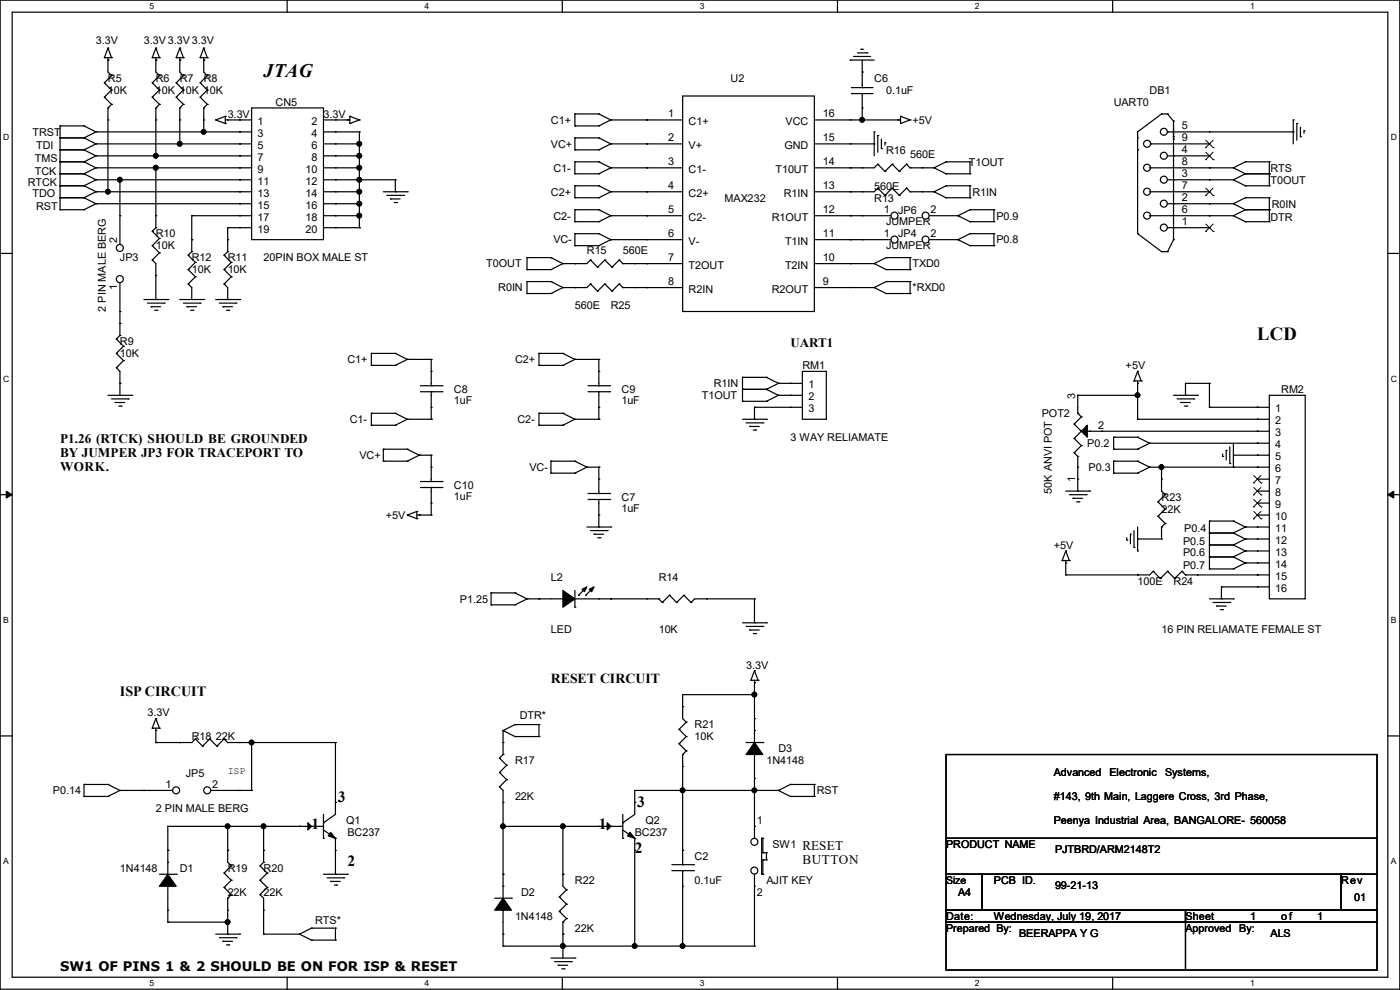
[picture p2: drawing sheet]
<svg xmlns="http://www.w3.org/2000/svg" width="297mm" height="210mm" viewBox="0 0 297 210" stroke-linecap="round" stroke-linejoin="round" font-family="sans-serif">
<path d="M0 0h297v209.8h-297zM2.6 2.6h291.8v204.7h-291.8z" fill="none" stroke="#000" stroke-width=".25"/>
<g fill="#fff">
<path d="M31.7 .3h1v2h-1z"/>
<path d="M31.7 207.6h1v1.9h-1z"/>
</g>
<path d="M60.9 0v2.6M60.9 207.3v2.5" fill="none" stroke="#000" stroke-width=".25"/>
<g fill="#fff">
<path d="M90.1 .3h1v2h-1z"/>
<path d="M90.1 207.6h1v1.9h-1z"/>
</g>
<path d="M119.3 0v2.6M119.3 207.3v2.5" fill="none" stroke="#000" stroke-width=".25"/>
<g fill="#fff">
<path d="M148.5 .3h.9v2h-.9z"/>
<path d="M148.5 207.6h.9v1.9h-.9z"/>
</g>
<path d="M177.7 0v2.6M177.7 207.3v2.5" fill="none" stroke="#000" stroke-width=".25"/>
<g fill="#fff">
<path d="M206.8 .3h1v2h-1z"/>
<path d="M206.8 207.6h1v1.9h-1z"/>
</g>
<path d="M236.1 0v2.6M236.1 207.3v2.5" fill="none" stroke="#000" stroke-width=".25"/>
<g fill="#fff">
<path d="M265.2 .3h1v2h-1z"/>
<path d="M265.2 207.6h1v1.9h-1z"/>
<path d="M.7 28.2h1.2v1.9h-1.2z"/>
<path d="M295.1 28.2h1.2v1.9h-1.2z"/>
<path d="M.7 79.3h1.2v2h-1.2z"/>
<path d="M295.1 79.3h1.2v2h-1.2z"/>
</g>
<path d="M0 53.8h2.6M294.4 53.8h2.6" fill="none" stroke="#000" stroke-width=".25"/>
<g fill="#fff">
<path d="M.7 130.5h1.2v2h-1.2z"/>
<path d="M295.1 130.5h1.1v2h-1.1z"/>
</g>
<path d="M0 104.9h2.6M294.4 104.9h2.6" fill="none" stroke="#000" stroke-width=".25"/>
<path d="M1.3 104.2l1.3 .7-1.3 .8zM294.4 104.9l1.3-.7v1.5z" fill="#000" stroke="#000" stroke-width=".21"/>
<g fill="#fff">
<path d="M.7 181.7h1.2v2h-1.2z"/>
<path d="M295.1 181.7h1.1v2h-1.1z"/>
</g>
<g fill="none" stroke="#000" stroke-width=".25">
<path d="M22.1 12.2h.1M22.1 12.2h1.6M22.9 12.7h.1M22.9 10.2h.1M22.9 12.2v.5M22.9 10.2l-.8 2M22.9 10.2l.8 2M23.7 12.2h.1M32.3 12.2h.1M32.3 12.2h1.5M33.1 12.7h.1M33.1 10.2h.1"/>
<path d="M33.1 12.2v.5M33.1 10.2l-.8 2M33.1 10.2l.7 2M33.8 12.2h.1M37.4 12.2h.1M37.4 12.2h1.5M38.1 12.7h.1M38.1 10.2h.1M38.1 12.2v.5M38.1 10.2l-.7 2M38.1 10.2l.8 2M38.9 12.2h.1"/>
<path d="M42.5 12.2h.1M42.5 12.2h1.5M43.2 12.7h.1M43.2 10.2h.1M43.2 12.2v.5M43.2 10.2l-.7 2M43.2 10.2l.8 2M44 12.2h.1M180.4 12.7h.1M180.4 12.7h5.1M180.6 18.6h.1M180.6 19.9h.1"/>
<path d="M180.6 18.6h4.6M180.6 19.9h4.6M181.1 12h.1M181.1 12h3.6M181.9 11.2h2M182.7 10.5h.1M182.7 10.5h.5M182.9 15.3h.1M182.9 19.9h.1M182.9 18.6h.1M182.9 12.7v5.9M182.9 19.9v5.5"/>
<path d="M183.9 11.2h.1M12.7 31.8h.1M12.7 29.3h.1M12.7 34.3h.1M12.7 36.9h.1M12.7 39.4h.1M12.7 26.7h.1M12.7 26.7v17.8M12.7 31.8h5.1M12.7 29.3h5.1M12.7 34.3h5.1M12.7 36.9h5.1"/>
<path d="M12.7 39.4h5.1M12.7 26.7h5.1M17.8 31.8h.1M17.8 29.3h.1M17.8 34.3h.1M17.8 36.9h.1M17.8 39.4h.1M17.8 26.7h.1M17.8 29.3l2.6 1.2M17.8 31.8l2.6 1.3M17.8 34.3l2.6 1.3M17.8 36.9l2.6 1.2"/>
<path d="M17.8 39.4l2.6 1.3M17.8 26.7l2.6 1.3M20.4 30.5h.1M20.4 33.1h.1M20.4 35.6h.1M20.4 38.1h.1M20.4 28h.1M20.4 28h30.4M20.4 30.5h30.4M20.4 33.1h30.4M20.4 35.6h30.4M20.4 38.1h30.4"/>
<path d="M20.4 30.5l-2.6 1.3M20.4 33.1l-2.6 1.2M20.4 35.6l-2.6 1.3M20.4 38.1l-2.6 1.3M20.4 28l-2.6 1.3M22.9 25.4v15.3M25.4 38.1h.1M25.4 38.1v7.7M33.1 33.1h.1M33.1 35.6h.1M33.1 25.4v7.7M33.1 35.6v10.2"/>
<path d="M38.1 30.5h.1M38.1 25.4v5.1M43.2 28h.1M43.2 25.4v2.6M45.8 25.4h.1M45.8 25.4l2 .8M47.8 26.2h.1M47.8 24.7h.1M47.8 25.4h3M47.8 24.7v1.5M47.8 24.7l-2 .7M48.3 25.4h.1"/>
<path d="M50.8 25.4h.1M50.8 28h.1M50.8 38.1h.1M50.8 35.6h.1M50.8 33.1h.1M50.8 30.5h.1M71.2 25.4h3M71.2 28h5M71.2 30.5h5M71.2 33.1h5M71.2 35.6h5M71.2 38.1h12.7"/>
<path d="M73.7 25.4h.1M74.2 24.7h.1M74.2 26.2h.1M74.2 24.7v1.5M74.2 24.7l2 .7M76.2 33.1h.1M76.2 38.1h.1M76.2 35.6h.1M76.2 30.5h.1M76.2 28h.1M76.2 25.4h.1M76.2 28v20.3"/>
<path d="M76.2 25.4l-2 .8M83.9 38.1h.1M83.9 38.1v2.6M122 31.8h.1M122 29.3h.1M122 26.7h.1M122 24.2h.1M122 36.9h.1M122 34.3h.1M122 39.4h.1M122 31.8h5M122 29.3h5"/>
<path d="M122 34.3h5M122 36.9h5M122 39.4h5M122 26.7h5M122 24.2v2.5M122 29.3v2.5M122 34.3v2.6M122 39.4v2.6M122 24.2h5M127 31.8h.1M127 29.3h.1M127 26.7h.1"/>
<path d="M127 24.2h.1M127 36.9h.1M127 34.3h.1M127 39.4h.1M127 29.3l2.6 1.2M127 24.2l2.6 1.2M127 34.3l2.6 1.3M127 39.4l2.6 1.3M129.6 30.5h.1M129.6 25.4h.1M129.6 35.6h.1M129.6 25.4h7.6"/>
<path d="M129.6 30.5h7.6M129.6 35.6h7.6M129.6 30.5l-2.6 1.3M129.6 25.4l-2.6 1.3M129.6 35.6l-2.6 1.3M137.2 25.4h.1M137.2 35.6h.1M137.2 30.5h.1M180.4 35.6h.1M180.4 25.4h10.7M180.4 30.5h5.1M180.4 35.6h2.5"/>
<path d="M182.9 25.4h.1M182.9 22.9h.1M185.5 30.5h.1M185.5 28h.1M185.5 28v5.1M186.2 28.7h.1M186.2 28.7v3.6M187 31.5h.1M187 29.5v2M187.7 30.3h.1M187.7 30.3v.5M190.5 25.4h.1"/>
<path d="M191.1 24.7h.1M191.1 26.2h.1M191.1 24.7v1.5M191.1 24.7l2 .7M193.1 25.4h.1M193.1 25.4l-2 .8M195.6 35.6h2.6M198.2 35.6h.1M198.2 35.6l2.5 1.3M200.7 39.4h.1M200.7 34.3h.1M200.7 36.9h.1"/>
<path d="M200.7 34.3h5.1M200.7 36.9h5.1M200.7 39.4h5.1M200.7 39.4l-2.5 1.3M200.7 34.3l-2.5 1.3M205.8 39.4h.1M205.8 34.3h.1M205.8 36.9h.1M205.8 34.3v2.6M205.8 39.4v2.6M256.6 35.6h.1M256.6 38.1h.1"/>
<path d="M256.6 28h17.8M256.6 35.6h5.1M256.6 38.1h5.1M261.7 35.6h.1M261.7 38.1h.1M261.7 35.6l2.5 1.3M261.7 38.1l2.5 1.3M264.2 34.3h.1M264.2 36.9h.1M264.2 39.4h.1M264.2 34.3h5.1M264.2 36.9h5.1"/>
<path d="M264.2 39.4h5.1M264.2 34.3l-2.5 1.3M264.2 36.9l-2.5 1.2M269.3 34.3h.1M269.3 36.9h.1M269.3 39.4h.1M269.3 34.3v5.1M274.4 28h.1M274.4 25.4h.1M274.4 25.4v5.1M275.1 26.2h.1M275.1 26.2v3.6"/>
<path d="M275.9 29h.1M275.9 27v2M276.6 27.7h.1M276.6 27.7v.5M12.7 44.5h.1M12.7 42h.1M12.7 44.5h5.1M12.7 42h5.1M17.8 44.5h.1M17.8 42h.1M17.8 42l2.6 1.2M20.4 43.2h.1"/>
<path d="M20.4 40.7h.1M20.4 43.2h30.4M20.4 40.7h30.4M20.4 43.2l-2.6 1.3M20.4 40.7l-2.6 1.3M22.9 40.7h.1M33.1 58.5v5M40.7 50.8h.1M40.7 45.8h.1M40.7 45.8v5M40.7 45.8h10.1M48.3 48.3h.1"/>
<path d="M48.3 50.8h.1M48.3 48.3h2.5M48.3 48.3v2.5M50.8 43.2h.1M50.8 40.7h.1M71.2 43.2h.1M71.2 43.2h5M71.2 48.3h5M71.2 45.8h5M71.2 40.7h5M76.2 48.3h.1M76.2 43.2h.1"/>
<path d="M76.2 40.7h.1M76.2 45.8h.1M81.3 40.7h5.1M82.1 41.4h3.5M82.8 42.2h.1M82.8 42.2h2.1M83.6 43h.5M83.9 40.7h.1M84.1 43h.1M85.6 41.4h.1M86.4 40.7h.1M111.8 59.7h.1"/>
<path d="M111.8 57.2h.1M111.8 54.7h.1M111.8 59.7h5.1M111.8 54.7v2.5M111.8 59.7v2.6M111.8 57.2h5.1M111.8 54.7h5.1M116.9 59.7h.1M116.9 57.2h.1M116.9 54.7h.1M116.9 59.7l2.5 1.3M116.9 54.7l2.5 1.2"/>
<path d="M119.4 55.9h.1M119.4 55.9h2.6M119.4 55.9l-2.5 1.3M122 55.9h.1M122 52.1h.1M122 49.6h.1M122 42h.1M122 47h.1M122 44.5h.1M122 44.5h5M122 42h5M122 49.6h5"/>
<path d="M122 52.1h5M122 47h5M122 44.5v2.5M122 49.6v2.5M127 52.1h.1M127 49.6h.1M127 42h.1M127 47h.1M127 44.5h.1M127 49.6l2.6 1.2M127 44.5l2.6 1.3M129.6 50.8h.1"/>
<path d="M129.6 40.7h.1M129.6 45.8h.1M129.6 45.8h7.6M129.6 40.7h7.6M129.6 50.8h7.6M129.6 50.8l-2.6 1.3M129.6 40.7l-2.6 1.3M129.6 45.8l-2.6 1.2M134.7 55.9h2.5M137.2 40.7h.1M137.2 45.8h.1M137.2 55.9h.1"/>
<path d="M180.4 55.9h.1M180.4 40.7h.1M180.4 50.8h.1M180.4 45.8h.1M180.4 45.8h2.5M180.4 40.7h2.5M180.4 50.8h2.5M180.4 55.9h5.1M185.5 55.9h.1M185.5 55.9l2.5 1.3M188 59.7h.1M188 54.7h.1"/>
<path d="M188 57.2h.1M188 59.7l-2.5 1.3M188 59.7h5.1M188 57.2h5.1M188 54.7h5.1M188 54.7l-2.5 1.2M193.1 59.7h.1M193.1 54.7h.1M193.1 57.2h.1M193.1 54.7v2.5M193.1 59.7v2.6M195.6 40.7h2.6"/>
<path d="M198.2 40.7h.1M198.2 40.7l2.5 1.3M200.7 42h.1M200.7 42h5.1M203.2 50.8h.1M203.2 45.8h.1M203.2 50.8l2.6 1.3M203.2 45.8l2.6 1.2M205.8 49.6h.1M205.8 52.1h.1M205.8 44.5h.1M205.8 47h.1"/>
<path d="M205.8 42h.1M205.8 44.5h5.1M205.8 49.6l-2.6 1.2M205.8 49.6h5.1M205.8 52.1h5.1M205.8 44.5l-2.6 1.3M205.8 47h5.1M210.9 49.6h.1M210.9 52.1h.1M210.9 44.5h.1M210.9 47h.1M210.9 44.5v2.5"/>
<path d="M210.9 49.6v2.5M256.6 43.2h.1M256.6 45.8h.1M256.6 43.2h5.1M256.6 45.8h5.1M261.7 43.2h.1M261.7 45.8h.1M261.7 43.2l2.5 1.3M261.7 45.8l2.5 1.2M264.2 42h.1M264.2 44.5h.1M264.2 47h.1"/>
<path d="M264.2 44.5h5.1M264.2 42h5.1M264.2 47h5.1M264.2 42l-2.5 1.2M264.2 44.5l-2.5 1.3M269.3 42h.1M269.3 44.5h.1M269.3 47h.1M269.3 42v5M25.4 68.6h.1M25.4 66.1v2.5M30.5 63.5h5.1"/>
<path d="M31.3 64.3h3.5M32 65.1h.1M32 65.1h2.1M32.8 65.8h.5M33.1 63.5h.1M33.3 65.8h.1M34.8 64.3h.1M35.6 63.5h.1M38.1 63.5h5.1M38.9 64.3h3.6M39.7 65.1h.1M39.7 65.1h2"/>
<path d="M40.4 65.8h.5M40.9 65.8h.1M42.5 64.3h.1M43.2 63.5h.1M45.8 63.5h5M46.5 64.3h3.6M47.3 65.1h.1M47.3 65.1h2M48 65.8h.6M48.6 65.8h.1M50.1 64.3h.1M50.8 63.5h.1"/>
<path d="M78.8 77.5h.1M78.8 75h.1M78.8 75v2.5M78.8 77.5h5.1M78.8 75h5.1M83.9 77.5h.1M83.9 75h.1M83.9 75l2.5 1.2M86.4 76.2h.1M86.4 76.2h5.1M86.4 76.2l-2.5 1.3M91.5 76.2h.1"/>
<path d="M91.5 76.2v2.6M111.8 62.3h.1M111.8 62.3h5.1M114.3 77.5h.1M114.3 75h.1M114.3 75v2.5M114.3 77.5h5.1M114.3 75h5.1M116.9 62.3h.1M119.4 61h.1M119.4 77.5h.1M119.4 75h.1"/>
<path d="M119.4 61h2.6M119.4 61l-2.5 1.3M119.4 75l2.6 1.2M122 61h.1M122 76.2h.1M122 76.2h5M122 76.2l-2.6 1.3M127 76.2h.1M127 76.2v2.6M134.7 61h2.5M137.2 61h.1M180.4 61h5.1"/>
<path d="M185.5 61h.1M185.5 61l2.5 1.3M188 62.3h.1M188 62.3h5.1M193.1 62.3h.1M241.3 78.8h.1M241.3 78.8l-.7 2M241.3 78.8l.8 2M22.9 83.9h5.1M23.7 84.6h3.5M24.4 85.4h.1M24.4 85.4h2.1"/>
<path d="M25.2 86.1h.5M25.4 81.3h.1M25.4 81.3v2.6M25.7 86.1h.1M27.2 84.6h.1M28 83.9h.1M78.8 90.2h.1M78.8 87.7h.1M78.8 90.2h5.1M78.8 87.7h5.1M78.8 87.7v2.5M81.3 97.8h.1"/>
<path d="M81.3 95.3h.1M81.3 97.8h5.1M81.3 95.3v2.5M81.3 95.3h5.1M83.9 90.2h.1M83.9 87.7h.1M83.9 87.7l2.5 1.2M86.4 88.9h.1M86.4 97.8h.1M86.4 95.3h.1M86.4 88.9h5.1M86.4 88.9l-2.5 1.3"/>
<path d="M86.4 95.3l2.5 1.3M88.9 96.6h.1M88.9 96.6h2.6M88.9 96.6l-2.5 1.2M91.5 96.6h.1M91.5 88.9h.1M91.5 86.4v2.5M91.5 96.6v2.5M114.3 90.2h.1M114.3 87.7h.1M114.3 87.7v2.5M114.3 90.2h5.1"/>
<path d="M114.3 87.7h5.1M116.9 97.8h.1M116.9 97.8v2.6M116.9 97.8h5.1M119.4 90.2h.1M119.4 87.7h.1M119.4 87.7l2.6 1.2M122 88.9h.1M122 97.8h.1M122 88.9h5M122 88.9l-2.6 1.3M122 97.8l2.5 1.3"/>
<path d="M124.5 99.1h.1M124.5 99.1h2.5M124.5 99.1l-2.5 1.3M127 99.1h.1M127 88.9h.1M127 86.4v2.5M127 99.1v5.6M157.5 82.6h.1M157.5 80.1h.1M157.5 85.1h.1M157.5 88.9h5.1M157.5 82.6h5.1"/>
<path d="M157.5 80.1v5M157.5 80.1h5.1M157.5 85.1h5.1M158.3 89.7h3.5M159 90.5h.1M159 90.5h2.1M159.8 91.2h.5M160.1 88.9h.1M160.1 86.4h.1M160.1 86.4v2.5M160.1 86.4h7.6M160.3 91.2h.1"/>
<path d="M161.8 89.7h.1M162.6 82.6h.1M162.6 80.1h.1M162.6 85.1h.1M162.6 88.9h.1M162.6 80.1l2.5 1.2M162.6 82.6l2.5 1.3M165.1 83.9h.1M165.1 81.3h.1M165.1 83.9h2.6M165.1 81.3h2.6M165.1 81.3l-2.5 1.3"/>
<path d="M165.1 83.9l-2.5 1.2M227.9 90h.1M227.9 93h.1M227.9 96.1h.1M227.9 90l1.5 1.5M227.9 93l1.5 1.5M227.9 96.1l.7 .7M228.6 87.7h.1M228.6 96.8h.1M228.6 99.1h.1M228.6 83.9h.1M228.6 83.9h12.7"/>
<path d="M228.6 83.9v3.8M228.6 96.8v7.4M228.6 87.7l.8 .7M229.4 88.4h.1M229.4 91.5h.1M229.4 94.5h.1M229.4 88.4l-1.5 1.6M229.4 91.5l-1.5 1.5M229.4 94.5l-1.5 1.6M230.7 91.5h38.6M231.2 91.5h.1M233.7 91.5h.1"/>
<path d="M236.3 95.3h.1M236.3 92.8h.1M236.3 97.8h.1M236.3 97.8h5M236.3 95.3h5M236.3 92.8v2.5M236.3 97.8v2.6M236.3 92.8h5M240.6 80.8h.1M240.6 80.8h1.5M241.3 83.9h.1M241.3 88.9h.1"/>
<path d="M241.3 95.3h.1M241.3 92.8h.1M241.3 97.8h.1M241.3 81.3h.1M241.3 88.9h28M241.3 80.8v8.1M241.3 92.8l2.6 1.2M241.3 97.8l2.6 1.3M242.1 80.8h.1M243.9 94h.1M243.9 99.1h.1M243.9 99.1h25.4"/>
<path d="M243.9 94h25.4M243.9 94l-2.6 1.3M243.9 99.1l-2.6 1.3M246.4 99.1h.1M246.4 99.1v5.1l.8 .7M249 83.9h5M249.7 84.6h3.6M250.5 85.4h.1M250.5 85.4h2M251.2 86.1h.6M251.5 83.9h.1M251.8 86.1h.1"/>
<path d="M253.3 84.6h.1M254 83.9h.1M256.6 86.4h.1M256.6 81.3h.1M256.6 81.3h-5.1v2.6M256.6 86.4h12.7M256.6 81.3v5.1M259.4 96.8h.1M259.4 96.3v.5M260.1 95.5h.1M260.1 95.5v2.1M260.9 98.3h.1"/>
<path d="M260.9 94.8v3.5M261.7 99.1h.1M261.7 96.6h7.6M261.7 94v5.1M266.7 88.9h.1M266.7 91.5h.1M266.7 94h.1M266.7 96.6h.1M266.7 99.1h.1M266.7 86.4h.1M269.3 83.9h7.6v43.1h-7.6zM86.4 109.3h.1"/>
<path d="M86.4 109.3l2 .7M88.4 110h.1M88.4 108.5h.1M88.4 109.3h3.1M88.4 108.5v1.5M88.4 108.5l-2 .8M88.9 109.3h.1M91.5 109.3h.1M91.5 106.7v2.6M116.9 100.4h.1M116.9 100.4h5.1M122 100.4h.1"/>
<path d="M124.5 111.8h5.1M124.8 106h4.5M124.8 104.7h4.5M125.3 112.6h3.5M126 113.3h.1M126 113.3h2.1M126.8 114.1h.5M127 111.8h.1M127 104.7h.1M127 106h.1M127 101.6h.1M127 109.3h.1"/>
<path d="M127 106v5.8M127.3 114.1h.1M128.8 112.6h.1M129.3 106h.1M129.3 104.7h.1M129.6 111.8h.1M225.3 118.9h.1M225.3 118.9h1.6M226.1 119.4h.1M226.1 116.9h.1M226.1 118.9v3.1M226.1 104.2h5.1"/>
<path d="M226.1 116.9l-.8 2M226.1 116.9l.8 2M226.9 118.9h.1M226.9 104.9h3.5M227.6 105.7h.1M227.6 105.7h2.1M228.4 106.5h.5M228.6 104.2h.1M228.6 101.6h.1M228.9 106.5h.1M230.4 104.9h.1M231.2 104.2h.1"/>
<path d="M236.3 100.4h.1M236.3 100.4h5M239.1 114.6h.1M239.1 114.1v.5M239.8 113.3h.1M239.8 113.3v2.1M240.6 116.1h.1M240.6 112.6v3.5M241.3 114.3h.1M241.3 100.4h.1M241.3 116.9h.1M241.3 114.3h5.1"/>
<path d="M241.3 111.8v5.1M245.7 106.5h.1M245.7 109.5h.1M245.7 106.5l1.5 1.5M245.7 109.5l1.5 1.5M246.4 111.8h.1M246.4 101.6h.1M246.4 114.3h.1M246.4 111.8v2.5M247.2 104.9h.1M247.2 108h.1M247.2 111h.1"/>
<path d="M247.2 104.9l-1.5 1.6M247.2 108l-1.5 1.5M247.2 111l-.8 .8M256.6 113.1h.1M256.6 110.5h.1M256.6 115.6h.1M256.6 118.2h.1M256.6 110.5v10.2M256.6 113.1h5.1M256.6 110.5h5.1M256.6 115.6h5.1M256.6 118.2h5.1"/>
<path d="M261.7 113.1h.1M261.7 110.5h.1M261.7 115.6h.1M261.7 118.2h.1M261.7 110.5l2.5 1.3M261.7 113.1l2.5 1.2M261.7 115.6l2.5 1.3M261.7 118.2l2.5 1.2M264.2 111.8h.1M264.2 114.3h.1M264.2 116.9h.1M264.2 119.4h.1"/>
<path d="M264.2 111.8h5.1M264.2 114.3h5.1M264.2 116.9h5.1M264.2 119.4h5.1M264.2 111.8l-2.5 1.3M264.2 114.3l-2.5 1.3M264.2 116.9l-2.5 1.3M264.2 119.4l-2.5 1.3M266.7 101.6h.1M266.7 106.7h.1M266.7 111.8h.1M266.7 116.9h.1"/>
<path d="M266.7 104.2h.1M266.7 109.3h.1M266.7 114.3h.1M266.7 119.4h.1M266.7 109.3h2.6M266.7 104.2h2.6M266.7 101.6h2.6M266.7 106.7h2.6M104.2 128.3h.1M104.2 125.8h.1M104.2 128.3h5.1M104.2 125.8v2.5"/>
<path d="M104.2 125.8h5.1M109.3 128.3h.1M109.3 125.8h.1M109.3 125.8l2.5 1.2M111.8 127h.1M111.8 127h2.5M111.8 127l-2.5 1.3M114.3 127h.1M129.6 127h.1M129.6 127h7.6M149.9 127h10.2M157.5 132.1h5.1"/>
<path d="M158.3 132.9h3.5M159 133.6h.1M159 133.6h2.1M159.8 134.4h.5M160.1 127h.1M160.1 132.1h.1M160.1 127v5.1M160.3 134.4h.1M161.8 132.9h.1M162.6 132.1h.1M226.1 122h.1M226.1 122h15.2"/>
<path d="M241.3 122h.1M254 122h15.3M256.6 120.7h.1M256.6 127h5.1M256.6 120.7h5.1M257.3 127.8h3.6M258.1 128.6h.1M258.1 128.6h2M258.9 129.3h.5M259.1 127h.1M259.1 124.5h.1M259.1 124.5v2.5"/>
<path d="M259.1 124.5h10.2M259.4 129.3h.1M260.9 127.8h.1M261.7 120.7h.1M261.7 127h.1M266.7 122h.1M266.7 124.5h.1M0 156.1h2.6M32.3 154.5h.1M32.3 154.5h1.5M33.1 157.5h.1M33.1 155h.1"/>
<path d="M33.1 152.4h.1M33.1 154.5v3M33.1 157.5h5M33.1 152.4l-.8 2.1M33.1 152.4l.7 2.1M33.8 154.5h.1M38.1 157.5h.1M50.8 157.5h20.4M53.4 157.5h.1M53.4 157.5v10.2M71.2 157.5h.1M71.2 157.5v15.3l-2.6 1.7"/>
<path d="M106.7 155h.1M106.7 155v2.5M106.7 155l2.6 1.3M109.3 153.7h.1M109.3 156.3h.1M109.3 153.7l-2.6 1.3M109.3 153.7h5M109.3 156.3h5M114.3 153.7h.1M114.3 156.3h.1M114.3 153.7v2.6M144.8 149.9h.1"/>
<path d="M159.3 144.3h.1M159.3 144.3h1.5M160.1 147.4h.1M160.1 144.8h.1M160.1 142.3h.1M160.1 147.4h-15.3v2.5M160.1 144.3v8.1M160.1 142.3l-.8 2M160.1 142.3l.7 2M160.8 144.3h.1M294.4 156.1h2.6M17.8 169h.1"/>
<path d="M17.8 166.4h.1M17.8 169h5.1M17.8 166.4v2.6M17.8 166.4h5.1M22.9 169h.1M22.9 166.4h.1M22.9 166.4l2.5 1.3M25.4 167.7h.1M25.4 167.7h5.1M25.4 167.7l-2.5 1.3M30.5 167.7h.1M35.6 175.3h.1"/>
<path d="M35.6 175.3h33M35.6 175.3v5.1M48.3 175.3v5.1M50.8 167.7h2.6M53.4 167.7h.1M55.9 175.3h.1M55.9 175.3v5.1M63.5 175.3h.1M66.1 175.3h.1M68.6 174.5h.1M68.6 177.8h.1M68.6 176.1l2.6 1.7"/>
<path d="M68.6 172.8v5M71.2 170.2h.1M71.2 177.8h.1M71.2 177.8v7.7M106.7 175.3h.1M106.7 175.3h25.4M106.7 170.2v20.3M119.4 175.3h.1M119.4 175.3v10.2M127 175.3h.1M129.6 175.3h.1M132.1 174.5h.1"/>
<path d="M132.1 177.8h.1M132.1 176.1l2.6 1.7M132.1 172.8v5M134.7 170.2h.1M134.7 177.8h.1M134.7 177.8v22.9M144.8 167.7h.1M144.8 162.6v17.8M160.1 167.7h.1M160.1 175.3h.1M160.1 165.1v10.2M165.1 167.7h.1"/>
<path d="M165.1 167.7h-30.4v5.1l-2.6 1.7M165.1 167.7l2.6 1.3M167.7 166.4h.1M167.7 169h.1M167.7 169h5.1M167.7 166.4h5.1M167.7 166.4l-2.6 1.3M172.8 166.4h.1M172.8 169h.1M172.8 166.4v2.6M200.7 160.1h91.4v17.7h-91.4zM200.7 177.8h91.4v7.7h-91.4z"/>
<path d="M35.6 180.4h.1M35.6 195.6h.1M35.6 193.1v2.5M35.6 195.6h12.7M45.8 198.2h5M46.5 198.9h3.6M47.3 199.7h.1M47.3 199.7h2M48.3 180.4h.1M48.3 195.6h.1M48.3 198.2h.1M48.3 193.1v5.1"/>
<path d="M50.1 198.9h.1M50.8 198.2h.1M55.9 180.4h.1M55.9 198.2h.1M55.9 193.1v5.1M55.9 198.2h7.6M63.5 198.2h.1M63.5 198.2l2.6 1.2M66.1 196.9h.1M66.1 199.4h.1M66.1 196.9l-2.6 1.3M66.1 196.9h5.1"/>
<path d="M66.1 199.4h5.1M68.6 185.5h5.1M69.4 186.2h3.5M70.1 187h.1M70.1 187h2.1M70.9 187.7h.5M71.2 185.5h.1M71.2 196.9h.1M71.2 199.4h.1M71.2 180.4h.1M71.2 196.9v2.5M71.4 187.7h.1"/>
<path d="M72.9 186.2h.1M73.7 185.5h.1M104.9 190.5h3.6M106.7 185.5h.1M106.7 193.1h.1M106.7 188h.1M106.7 198.2h.1M106.7 193.1v7.6M108.5 190.5h.1M119.4 185.5h.1M119.4 198.2h.1M119.4 198.2v5"/>
<path d="M134.7 180.4h.1M144.8 180.4h.1M144.8 188v12.7M160.1 188v12.7M200.7 185.5h7.6v7.6h-7.6zM200.7 193.1h50.8v2.5h-50.8zM200.7 195.6h91.4v10.2h-91.4zM208.3 185.5h76.2v7.6h-76.2zM251.5 193.1h40.6v2.5h-40.6zM251.5 195.6v10.2M284.5 185.5h7.6v7.6h-7.6zM48 200.4h.6"/>
<path d="M48.6 200.4h.1M106.7 200.7h.1M106.7 200.7h53.4M116.9 203.2h5.1M117.6 204h3.6M118.4 204.8h.1M118.4 204.8h2M119.2 205.5h.5M119.4 200.7h.1M119.7 205.5h.1M121.2 204h.1M122 203.2h.1"/>
<path d="M134.7 200.7h.1M144.8 200.7h.1M160.1 200.7h.1M251.5 205.8h.1"/>
</g>
<g fill="#000" stroke="#000" stroke-width=".25">
<path d="M229.4 91.5l1.3-1.3v2.6zM65.3 174.5l.8 .8-.8 .8zM70.1 176.6l1.1 1.2-1.6-.5zM128.8 174.5l.8 .8-.8 .8zM133.6 176.6l1.1 1.2-1.6-.5z"/>
<path d="M106.7 190.5l1.8 2.6h-3.6z" fill-rule="evenodd"/>
<circle cx="25.4" cy="38.1" r=".49"/>
<circle cx="33" cy="33" r=".49"/>
<circle cx="33" cy="35.6" r=".49"/>
<circle cx="38.1" cy="30.5" r=".49"/>
<circle cx="43.2" cy="28" r=".49"/>
<circle cx="76.2" cy="30.5" r=".49"/>
<circle cx="76.2" cy="38.1" r=".49"/>
<circle cx="76.2" cy="33" r=".49"/>
<circle cx="76.2" cy="35.6" r=".49"/>
<circle cx="182.9" cy="25.4" r=".49"/>
<circle cx="22.9" cy="40.7" r=".49"/>
<circle cx="76.2" cy="43.2" r=".49"/>
<circle cx="76.2" cy="45.7" r=".49"/>
<circle cx="76.2" cy="40.7" r=".49"/>
<circle cx="241.3" cy="83.8" r=".49"/>
<circle cx="246.4" cy="99.1" r=".49"/>
<circle cx="53.4" cy="157.5" r=".49"/>
<circle cx="160" cy="147.3" r=".49"/>
<circle cx="48.3" cy="175.3" r=".49"/>
<circle cx="55.9" cy="175.3" r=".49"/>
<circle cx="106.7" cy="175.3" r=".49"/>
<circle cx="119.4" cy="175.3" r=".49"/>
<circle cx="144.8" cy="167.7" r=".49"/>
<circle cx="160" cy="167.7" r=".49"/>
<circle cx="48.3" cy="195.6" r=".49"/>
<circle cx="119.4" cy="200.7" r=".49"/>
<circle cx="134.6" cy="200.7" r=".49"/>
<circle cx="144.8" cy="200.7" r=".49"/>
</g>
<g fill="none" stroke="#000" stroke-width=".21">
<path d="M265.9 102.4h.1M265.9 107.5h.1M265.9 105h.1M265.9 110.1h.1M266 100.9l1.5 1.5M266 106l1.5 1.5M266 103.4l1.5 1.6M266 108.5l1.5 1.6M267.5 100.9l-1.6 1.5M267.5 106l-1.6 1.5M267.5 103.4l-1.6 1.6M267.5 108.5l-1.6 1.6"/>
<path d="M267.5 102.4h.1M267.5 107.5h.1M267.5 105h.1M267.5 110.1h.1"/>
</g>
<circle cx="25.4" cy="59.2" r=".74" fill="#fff" stroke="#000" stroke-width=".25"/>
<path d="M25.4 60v6.1M25.4 66.1h.1" fill="none" stroke="#000" stroke-width=".25"/>
<circle cx="25.4" cy="52.6" r=".74" fill="#fff" stroke="#000" stroke-width=".25"/>
<path d="M25.4 45.8h.1M25.4 45.8v6.1" fill="none" stroke="#000" stroke-width=".25"/>
<circle cx="37.4" cy="167.7" r=".74" fill="#fff" stroke="#000" stroke-width=".25"/>
<path d="M30.5 167.7h.1M30.5 167.7h6.1" fill="none" stroke="#000" stroke-width=".25"/>
<circle cx="44" cy="167.7" r=".74" fill="#fff" stroke="#000" stroke-width=".25"/>
<g fill="none" stroke="#000" stroke-width=".25">
<path d="M22.1 17.6h.1M22.1 17.6l1.6 1.5M22.9 12.7h.1M22.9 12.7v2.6l.8 .7M23.7 16h.1M23.7 19.1h.1M23.7 16l-1.6 1.6M23.7 19.1l-1.6 1.5M32.3 17.6h.1M32.3 17.6l1.5 1.5M33.1 12.7h.1M33.1 12.7v2.6l.7 .7"/>
<path d="M33.8 16h.1M33.8 19.1h.1M33.8 16l-1.5 1.6M33.8 19.1l-1.5 1.5M37.4 17.6h.1M37.4 17.6l1.5 1.5M38.1 12.7h.1M38.1 12.7v2.6l.8 .7M38.9 16h.1M38.9 19.1h.1M38.9 16l-1.5 1.6M38.9 19.1l-1.5 1.5"/>
<path d="M42.5 17.6h.1M42.5 17.6l1.5 1.5M43.2 12.7h.1M43.2 12.7v2.6l.8 .7M44 16h.1M44 19.1h.1M44 16l-1.5 1.6M44 19.1l-1.5 1.5M22.1 20.6h.1M22.1 20.6l1.6 1.5M22.9 22.9h.1M22.9 25.4h.1"/>
<path d="M22.9 22.9v2.5M23.7 22.1h.1M23.7 22.1l-.8 .8M32.3 20.6h.1M32.3 20.6l1.5 1.5M33.1 22.9h.1M33.1 25.4h.1M33.1 22.9v2.5M33.8 22.1h.1M33.8 22.1l-.7 .8M37.4 20.6h.1M37.4 20.6l1.5 1.5"/>
<path d="M38.1 22.9h.1M38.1 25.4h.1M38.1 22.9v2.5M38.9 22.1h.1M38.9 22.1l-.8 .8M42.5 20.6h.1M42.5 20.6l1.5 1.5M43.2 22.9h.1M43.2 25.4h.1M43.2 22.9v2.5M44 22.1h.1M44 22.1l-.8 .8"/>
<path d="M241.3 31.8h.1M241.3 29.3h.1M243.9 35.6h.1M243.9 35.6h12.7M244.1 30.5h.1M244.1 30.5h12.5M246.4 24.2h.1M246.4 24.2l-5.1 3.8v21.6M246.4 24.2h1.3M247.7 24.2h.1M247.7 28h.1M247.7 38.1h8.9"/>
<path d="M247.7 33.1h8.9M247.7 24.2l1.3 1.5M247.7 28h8.9M249 38.1h.1M249 33.1h.1M249 29h.1M249 25.7h.1M249 29.5h.1M249 25.7v25.1M256.6 38.1h.1M256.6 33.1h.1M256.6 35.6h.1"/>
<path d="M256.6 30.5h.1M256.6 28h.1M32.3 55.2h.1M32.3 52.1h.1M32.3 49.1h.1M32.3 55.2l.8 .7v2.6M32.3 52.1l1.5 1.5M32.3 49.1l1.5 1.5M33.1 48.3h.1M33.1 58.5h.1M33.1 45.8h.1M33.1 45.8v2.5"/>
<path d="M33.1 48.3l-.8 .8M33.8 53.6h.1M33.8 50.6h.1M33.8 53.6l-1.5 1.6M33.8 50.6l-1.5 1.5M39.9 57.2h.1M39.9 54.1h.1M39.9 57.2l1.5 1.5M39.9 54.1l1.5 1.6M40.7 53.4h.1M40.7 50.8h.1M40.7 53.4l-.8 .7"/>
<path d="M40.7 50.8v2.6M41.4 58.7h.1M41.4 55.7h.1M41.4 58.7l-1.5 1.5M41.4 55.7l-1.5 1.5M122 55.9h.1M125.3 55.2h.1M125.3 55.2l-.8 .7h-2.5M125.3 55.2l1.5 1.5M126.8 56.7h.1M128.3 55.2h.1M128.3 55.2l-1.5 1.5"/>
<path d="M128.3 55.2l1.5 1.5M129.8 56.7h.1M131.4 55.2h.1M131.4 55.2l-1.6 1.5M131.4 55.2l.7 .7M132.1 55.9h.1M132.1 55.9h2.6M134.7 55.9h.1M241.3 49.6h.1M241.3 49.6l5.1 3.8M243.9 45.8h.1M243.9 40.7h.1"/>
<path d="M243.9 45.8h12.7M243.9 40.7h12.7M246.4 53.4h.1M246.4 53.4h1.3M247.7 53.4h.1M247.7 48.3h8.9M247.7 43.2h8.9M249 50.8h.1M249 48.3h.1M249 43.2h.1M249 50.8l-1.3 2.6M256.6 48.3h.1"/>
<path d="M256.6 43.2h.1M256.6 40.7h.1M256.6 45.8h.1M24.7 78h.1M24.7 75h.1M24.7 71.9h.1M24.7 78l.7 .8v2.5M24.7 75l1.5 1.5M24.7 71.9l1.5 1.5M25.4 71.2h.1M25.4 68.6h.1M25.4 71.2l-.7 .7"/>
<path d="M25.4 68.6v2.6M26.2 76.5h.1M26.2 73.4h.1M26.2 76.5l-1.5 1.5M26.2 73.4l-1.5 1.6M39.9 60.2h.1M39.9 60.2l.8 .8v2.5M40.7 63.5h.1M122 61h.1M125.3 60.2h.1M125.3 60.2l-.8 .8h-2.5M125.3 60.2l1.5 1.6"/>
<path d="M126.8 61.8h.1M128.3 60.2h.1M128.3 60.2l-1.5 1.6M128.3 60.2l1.5 1.6M129.8 61.8h.1M131.4 60.2h.1M131.4 60.2l-1.6 1.6M131.4 60.2l.7 .8M132.1 61h.1M132.1 61h2.6M134.7 61h.1M25.4 81.3h.1"/>
<path d="M44.7 167.7h6.1M50.8 167.7h.1"/>
<circle cx="243.4" cy="30.5" r=".74"/>
<circle cx="243.4" cy="35.6" r=".74"/>
<circle cx="246.9" cy="33" r=".74"/>
<circle cx="246.9" cy="38.1" r=".74"/>
<circle cx="246.9" cy="28" r=".74"/>
<circle cx="243.4" cy="45.7" r=".74"/>
<circle cx="243.4" cy="40.7" r=".74"/>
<circle cx="246.9" cy="48.3" r=".74"/>
<circle cx="246.9" cy="43.2" r=".74"/>
</g>
<g fill="none" stroke="#000" stroke-width=".21">
<path d="M255.8 33.9h.1M255.8 31.3h.1M255.8 32.3l1.6 1.6M255.8 39.9l1.6 1.6M255.8 29.8l1.6 1.5M257.3 32.3l-1.5 1.6M257.3 39.9l-1.5 1.6M257.3 29.8l-1.5 1.5M257.4 33.9h.1M257.4 31.3h.1M255.8 49.1h.1M255.8 41.5h.1"/>
<path d="M255.8 47.5l1.6 1.6M257.3 47.5l-1.5 1.6M257.4 49.1h.1M257.4 41.5h.1"/>
</g>
<circle cx="189.8" cy="50.8" r=".74" fill="#fff" stroke="#000" stroke-width=".25"/>
<path d="M182.9 50.8h.1M182.9 50.8h6.1" fill="none" stroke="#000" stroke-width=".25"/>
<circle cx="196.4" cy="50.8" r=".74" fill="#fff" stroke="#000" stroke-width=".25"/>
<g fill="none" stroke="#000" stroke-width=".25">
<path d="M47.5 57.2h.1M47.5 54.1h.1M47.5 57.2l1.6 1.5M47.5 54.1l1.6 1.6M48.3 53.4h.1M48.3 50.8h.1M48.3 53.4l-.8 .7M48.3 50.8v2.6M49.1 58.7h.1M49.1 55.7h.1M49.1 58.7l-1.6 1.5M49.1 55.7l-1.6 1.5"/>
<path d="M197.1 50.8h6.1M203.2 50.8h.1M47.5 60.2h.1M47.5 60.2l.8 .8v2.5M48.3 63.5h.1"/>
</g>
<circle cx="189.8" cy="45.7" r=".74" fill="#fff" stroke="#000" stroke-width=".25"/>
<path d="M182.9 45.8h.1M182.9 45.8h6.1" fill="none" stroke="#000" stroke-width=".25"/>
<circle cx="196.4" cy="45.7" r=".74" fill="#fff" stroke="#000" stroke-width=".25"/>
<g fill="none" stroke="#000" stroke-width=".25">
<path d="M50.8 25.4h.1M50.8 28h.1M50.8 30.5h.1M50.8 33.1h.1M50.8 35.6h.1M50.8 38.1h.1M50.8 25.4h2.6M50.8 30.5h2.6M50.8 35.6h2.6M50.8 28h2.6M50.8 33.1h2.6M50.8 38.1h2.6"/>
<path d="M53.4 22.9h15.2v27.9h-15.2zM68.6 25.4h2.6M68.6 30.5h2.6M68.6 35.6h2.6M68.6 28h2.6M68.6 33.1h2.6M68.6 38.1h2.6M71.2 25.4h.1M71.2 28h.1M71.2 30.5h.1M71.2 33.1h.1M71.2 35.6h.1"/>
<path d="M71.2 38.1h.1M137.2 25.4h.1M137.2 30.5h.1M137.2 35.6h.1M137.2 25.4h7.6M137.2 30.5h7.6M137.2 35.6h7.6M144.8 20.4h28v45.7h-28zM172.8 25.4h7.6M172.8 30.5h7.6M172.8 35.6h7.6M180.4 25.4h.1"/>
<path d="M180.4 30.5h.1M180.4 35.6h.1M182.9 35.6h.1M186.2 39.9h.1M186.2 34.8h.1M186.2 34.8l-.7 .8h-2.6M186.2 39.9l-.7 .8h-2.6M186.2 39.9l1.5 1.5M186.2 34.8l1.5 1.6M187.7 36.4h.1M189.3 39.9h.1M189.3 34.8h.1"/>
<path d="M189.3 39.9l-1.6 1.5M189.3 39.9l1.5 1.5M189.3 34.8l-1.6 1.6M189.3 34.8l1.5 1.6M190.8 36.4h.1M192.3 39.9h.1M192.3 34.8h.1M192.3 39.9l-1.5 1.5M192.3 39.9l.8 .8M192.3 34.8l-1.5 1.6M192.3 34.8l.8 .8M193.1 35.6h.1"/>
<path d="M193.1 35.6h2.5M195.6 35.6h.1M50.8 40.7h.1M50.8 43.2h.1M50.8 45.8h.1M50.8 48.3h.1M50.8 45.8h2.6M50.8 40.7h2.6M50.8 43.2h2.6M50.8 48.3h2.6M68.6 45.8h2.6M68.6 40.7h2.6"/>
<path d="M68.6 43.2h2.6M68.6 48.3h2.6M71.2 40.7h.1M71.2 43.2h.1M71.2 45.8h.1M71.2 48.3h.1M137.2 40.7h.1M137.2 45.8h.1M137.2 50.8h.1M137.2 55.9h.1M137.2 45.8h7.6M137.2 40.7h7.6"/>
<path d="M137.2 50.8h7.6M137.2 55.9h7.6M172.8 45.8h7.6M172.8 40.7h7.6M172.8 50.8h7.6M172.8 55.9h7.6M180.4 40.7h.1M180.4 45.8h.1M180.4 50.8h.1M180.4 55.9h.1M182.9 40.7h.1M187.7 41.4h.1"/>
<path d="M190.8 41.4h.1M193.1 40.7h.1M193.1 40.7h2.5M195.6 40.7h.1M197.1 45.8h6.1M203.2 45.8h.1M91.5 78.8h.1M91.5 78.8v3M127 78.8h.1M127 78.8v3M137.2 61h.1M137.2 61h7.6"/>
<path d="M170.2 78.8h5.1v10.1h-5.1zM172.8 61h7.6M180.4 61h.1M89.2 83.1h4.6M89.2 81.8h4.6M91.5 81.8h.1M91.5 83.1h.1M91.5 86.4h.1M91.5 99.1h.1M91.5 83.1v3.3M91.5 99.1v3.1M93.8 83.1h.1"/>
<path d="M93.8 81.8h.1M124.8 83.1h4.5M124.8 81.8h4.5M127 81.8h.1M127 83.1h.1M127 86.4h.1M127 83.1v3.3M129.3 83.1h.1M129.3 81.8h.1M167.7 81.3h.1M167.7 83.9h.1M167.7 86.4h.1"/>
<path d="M167.7 81.3h2.5M167.7 83.9h2.5M167.7 86.4h2.5M89.2 103.4h4.6M89.2 102.2h4.6M91.5 102.2h.1M91.5 103.4h.1M91.5 106.7h.1M91.5 103.4v3.3M93.8 103.4h.1M93.8 102.2h.1M114.3 127h.1"/>
<path d="M114.3 127h5.1M119.4 127h.1M122 128.8h.1M122 125.3v3.5M122 127h7.6M122.7 126.3h.1M124.2 126.3h.1M124.2 124.8l-1.5 1.5M125.8 124.8l-1.6 1.5M127 127h.1M129.6 127h.1M137.2 127h.1"/>
<path d="M137.2 127h2.5M139.7 127h.1M139.7 127l.8 .8M140.5 127.8h.1M142 126.3h.1M142 126.3l1.6 1.5M142 126.3l-1.5 1.5M143.6 127.8h.1M145.1 126.3h.1M145.1 126.3l1.5 1.5M145.1 126.3l-1.5 1.5M146.6 127.8h.1"/>
<path d="M149.9 127h.1M149.9 127h-2.5l-.8 .8M241.3 122h.1M244.6 121.2h.1M244.6 121.2l-.7 .8h-2.6M244.6 121.2l1.6 1.5M246.2 122.7h.1M247.7 121.2h.1M247.7 121.2l-1.5 1.5M247.7 121.2l1.5 1.5M249.2 122.7h.1M250.7 121.2h.1"/>
<path d="M250.7 121.2l-1.5 1.5M250.7 121.2l.8 .8M251.5 122h.1M251.5 122h2.5M254 122h.1M38.1 157.5h.1M41.4 156.8h.1M41.4 156.8l-.7 .7h-2.6M41.4 156.8l1.6 1.5M43 158.3h.1M44.5 156.8h.1M44.5 156.8l-1.5 1.5"/>
<path d="M44.5 156.8l1.5 1.5M46 158.3h.1M47.5 156.8h.1M47.5 156.8l-1.5 1.5M47.5 156.8l.8 .7M48.3 157.5h.1M48.3 157.5h2.5M50.8 157.5h.1M106.7 157.5h.1M106.7 157.5v2.6M144.1 154.7h.1M144.1 157.8h.1"/>
<path d="M144.1 154.7l1.5 1.6M144.1 157.8l1.5 1.5M144.8 149.9h.1M144.8 149.9v2.5l.8 .8M145.6 153.2h.1M145.6 156.3h.1M145.6 159.3h.1M145.6 153.2l-1.5 1.5M145.6 156.3l-1.5 1.5M145.6 159.3l-.8 .8M158.3 157.5h3.5M160.1 155h.1"/>
<path d="M160.1 152.4h.1M160.1 152.4v5.1M161.8 157.5h.1M106 166.9h.1M106 163.9h.1M106 160.8h.1M106 166.9l.7 .8v2.5M106 163.9l1.5 1.5M106 160.8l1.5 1.5M106.7 160.1h.1M106.7 170.2h.1M106.7 160.1l-.7 .7"/>
<path d="M107.5 165.4h.1M107.5 162.3h.1M107.5 165.4l-1.5 1.5M107.5 162.3l-1.5 1.6M144.8 160.1h.1M144.8 162.6h.1M144.8 160.1v2.5M160.1 160.1h.1M160.1 165.1h.1M160.1 175.3h.1M160.1 160.1v5M160.1 175.3v2.5"/>
<path d="M161.6 177.8h.1M161.6 177.8v7.7M161.6 177.8h.2M161.8 177.8h.1M161.8 177.8v3.1M33.8 185.5h3.6M35.6 188h.1M35.6 182.9h.1M35.6 193.1h.1M35.6 180.4h.1M35.6 180.4v5.1M35.6 188v5.1"/>
<path d="M37.4 185.5h.1M47.5 185.2h.1M47.5 188.3h.1M47.5 185.2l1.6 1.5M47.5 188.3l1.6 1.5M48.3 190.5h.1M48.3 180.4h.1M48.3 193.1h.1M48.3 180.4v2.5l.8 .8M48.3 190.5v2.6M49.1 183.7h.1M49.1 186.7h.1"/>
<path d="M49.1 189.8h.1M49.1 183.7l-1.6 1.5M49.1 186.7l-1.6 1.6M49.1 189.8l-.8 .7M55.2 189.8h.1M55.2 186.7h.1M55.2 183.7h.1M55.2 189.8l.7 .7v2.6M55.2 186.7l1.5 1.6M55.2 183.7l1.5 1.5M55.9 182.9h.1M55.9 193.1h.1"/>
<path d="M55.9 180.4h.1M55.9 182.9l-.7 .8M55.9 180.4v2.5M56.7 188.3h.1M56.7 185.2h.1M56.7 188.3l-1.5 1.5M56.7 185.2l-1.5 1.5M118.7 190.3h.1M118.7 193.3h.1M118.7 190.3l1.5 1.5M118.7 193.3l1.5 1.6M119.4 195.6h.1"/>
<path d="M119.4 185.5h.1M119.4 198.2h.1M119.4 185.5v2.5l.8 .8M119.4 195.6v2.6M120.2 188.8h.1M120.2 191.8h.1M120.2 194.9h.1M120.2 188.8l-1.5 1.5M120.2 191.8l-1.5 1.5M120.2 194.9l-.8 .7M142.5 184.7h4.6M142.5 183.4h4.6"/>
<path d="M144.8 183.4h.1M144.8 184.7h.1M144.8 180.4h.1M144.8 188h.1M144.8 180.4v3M144.8 184.7v3.3M147.1 184.7h.1M147.1 183.4h.1M160.1 188h.1M160.1 185.5v2.5M161.6 185.5h.1M161.6 185.5h.2"/>
<path d="M161.8 185.5h.1M161.8 182.4h.1M161.8 180.9h.1M161.8 182.4v3.1M161.8 182.4h.8M161.8 180.9h.8M162.6 182.4h.1M162.6 180.9h.1M162.6 180.9v1.5"/>
<circle cx="160" cy="178.6" r=".74"/>
<circle cx="160" cy="184.7" r=".74"/>
</g>
<g fill="#000" stroke="#000" stroke-width=".25">
<path d="M119.4 125.3l2.6 1.7-2.6 1.8z" fill-rule="evenodd"/>
<path d="M123.5 125l1-.5-.5 1z" fill-rule="evenodd"/>
<path d="M125 125l1-.5-.5 1z" fill-rule="evenodd"/>
<path d="M160.1 157.5l1.7 2.6h-3.5z" fill-rule="evenodd"/>
<path d="M35.6 185.5l1.8 2.5h-3.6z" fill-rule="evenodd"/>
<circle cx="25.4" cy="38.1" r=".49"/>
<circle cx="33" cy="33" r=".49"/>
<circle cx="33" cy="35.6" r=".49"/>
<circle cx="38.1" cy="30.5" r=".49"/>
<circle cx="43.2" cy="28" r=".49"/>
<circle cx="76.2" cy="30.5" r=".49"/>
<circle cx="76.2" cy="38.1" r=".49"/>
<circle cx="76.2" cy="33" r=".49"/>
<circle cx="76.2" cy="35.6" r=".49"/>
<circle cx="182.9" cy="25.4" r=".49"/>
<circle cx="22.9" cy="40.7" r=".49"/>
<circle cx="76.2" cy="43.2" r=".49"/>
<circle cx="76.2" cy="45.7" r=".49"/>
<circle cx="76.2" cy="40.7" r=".49"/>
<circle cx="241.3" cy="83.8" r=".49"/>
<circle cx="246.4" cy="99.1" r=".49"/>
<circle cx="53.4" cy="157.5" r=".49"/>
<circle cx="160" cy="147.3" r=".49"/>
<circle cx="48.3" cy="175.3" r=".49"/>
<circle cx="55.9" cy="175.3" r=".49"/>
<circle cx="106.7" cy="175.3" r=".49"/>
<circle cx="119.4" cy="175.3" r=".49"/>
<circle cx="144.8" cy="167.7" r=".49"/>
<circle cx="160" cy="167.7" r=".49"/>
<circle cx="48.3" cy="195.6" r=".49"/>
<circle cx="119.4" cy="200.7" r=".49"/>
<circle cx="134.6" cy="200.7" r=".49"/>
<circle cx="144.8" cy="200.7" r=".49"/>
</g>
<text font-size="4.1" x="55.9" y="16.4">JTAG</text>
<text font-size="3.9" x="266.7" y="72.2">LCD</text>
<g font-size="3.3">
<text x="71.7" y="170.2">3</text>
<text x="135.2" y="171.2">3</text>
<text x="66.1" y="175.8">1</text>
<text x="127" y="175.8">1</text>
<text x="73.7" y="183.6">2</text>
<text x="134.7" y="180.8">2</text>
</g>
<text font-size="3" x="25.4" y="147.6">ISP CIRCUIT</text>
<text font-size="2.9" x="116.9" y="144.9">RESET CIRCUIT</text>
<g font-size="2.8">
<text x="167.7" y="73.7">UART1</text>
<text x="12.7" y="94">P1.26 (RTCK) SHOULD BE GROUNDED</text>
<text x="12.7" y="96.9">BY JUMPER JP3 FOR TRACEPORT TO</text>
<text x="12.7" y="99.9">WORK.</text>
<text x="170.2" y="180.3">RESET</text>
<text x="170.2" y="183.3">BUTTON</text>
<text x="12.7" y="206">SW1 OF PINS 1 &amp; 2 SHOULD BE ON FOR ISP &amp; RESET</text>
</g>
<g font-size="2.3">
<text x="20.4" y="9.2">3.3V</text>
<text x="30.5" y="9.2">3.3V3.3V3.3V</text>
<text x="22.9" y="17.4">R5</text>
<text x="33.1" y="17.4">R6</text>
<text x="38.1" y="17.4">R7</text>
<text x="43.2" y="17.4">R8</text>
<text x="155" y="17.4">U2</text>
<text x="185.5" y="17.4">C6</text>
<text x="22.9" y="19.9">10K</text>
<text x="33.1" y="19.9">10K 10K 10K</text>
<text x="58.5" y="22.4">CN5</text>
<text x="188" y="19.9">0.1uF</text>
<text x="236.3" y="22.4">UART0</text>
<text x="243.9" y="19.9">DB1</text>
<text x="6.9" y="28.8">TRST</text>
<text x="48.3" y="25">3.3V</text>
<text x="54.7" y="26.5">1</text>
<text x="54.7" y="29">3</text>
<text x="66.1" y="26.5">2</text>
<text x="66.1" y="29">4</text>
<text x="68.6" y="25">3.3V</text>
<text x="116.9" y="26.2">C1+</text>
<text x="141.8" y="24.9">1</text>
<text x="141.8" y="30">2</text>
<text x="146.1" y="26.5">C1+</text>
<text x="166.7" y="26.5">VCC</text>
<text x="174.5" y="24.9">16</text>
<text x="174.5" y="30">15</text>
<text x="193.6" y="26.2">+5V</text>
<text x="250.7" y="30">9</text>
<text x="250.7" y="27.4">5</text>
<text x="7.4" y="34.4">TMS</text>
<text x="7.7" y="31.6">TDI</text>
<text x="54.7" y="31.6">5</text>
<text x="54.7" y="34.1">7</text>
<text x="66.1" y="31.6">6</text>
<text x="66.1" y="34.1">8</text>
<text x="116.9" y="31.3">VC+</text>
<text x="141.8" y="35.1">3</text>
<text x="146.1" y="31.6">V+</text>
<text x="166.4" y="31.6">GND</text>
<text x="174.5" y="35.1">14</text>
<text x="188" y="32.6">R16</text>
<text x="193.1" y="33.6">560E</text>
<text x="205.5" y="35.1">T1OUT</text>
<text x="250.7" y="32.5">4</text>
<text x="250.7" y="35.1">8</text>
<text x="5.9" y="39.5">RTCK</text>
<text x="6.9" y="41.7">TDO</text>
<text x="7.4" y="37.2">TCK</text>
<text x="54.7" y="36.7">9</text>
<text x="54.7" y="39.2">11</text>
<text x="54.7" y="41.7">13</text>
<text x="64.8" y="36.7">10</text>
<text x="64.8" y="39.2">12</text>
<text x="64.8" y="41.7">14</text>
<text x="116.9" y="41.5">C2+</text>
<text x="117.4" y="36.4">C1-</text>
<text x="141.8" y="40.1">4</text>
<text x="146.1" y="36.7">C1-</text>
<text x="146.1" y="41.7">C2+</text>
<text x="164.5" y="36.7">T10UT</text>
<text x="166.3" y="41.7">R1IN</text>
<text x="174.5" y="40.1">13</text>
<text x="185.5" y="40.2">560E</text>
<text x="206.3" y="41.5">R1IN</text>
<text x="250.7" y="37.6">3</text>
<text x="250.7" y="40.1">7</text>
<text x="269.5" y="36.4">RTS</text>
<text x="269.5" y="38.9">T0OUT</text>
<text x="7.7" y="44.5">RST</text>
<text x="54.7" y="44.3">15</text>
<text x="54.7" y="46.8">17</text>
<text x="64.8" y="44.3">16</text>
<text x="64.8" y="46.8">18</text>
<text x="117.4" y="46.6">C2-</text>
<text x="141.8" y="45.2">5</text>
<text x="146.1" y="46.8">C2-</text>
<text x="153.7" y="42.8">MAX232</text>
<text x="163.7" y="46.8">R1OUT</text>
<text x="174.5" y="45.2">12</text>
<text x="185.5" y="42.8">R13</text>
<text x="187.5" y="45.2">1</text>
<text x="188" y="47.8">JUMPER</text>
<text x="190.5" y="45.3">JP6</text>
<text x="197.4" y="45.2">2</text>
<text x="211.4" y="46.6">P0.9</text>
<text x="250.7" y="47.8">1</text>
<text x="250.7" y="42.7">2</text>
<text x="250.7" y="45.2">6</text>
<text x="269.5" y="46.8">DTR</text>
<text x="269.8" y="44">R0IN</text>
<text x="24.9" y="51.6" transform="rotate(-90 24.9 51.6)">2</text>
<text x="33.1" y="50.4">R10</text>
<text x="33.1" y="52.9">10K</text>
<text x="54.7" y="49.4">19</text>
<text x="64.8" y="49.4">20</text>
<text x="117.4" y="51.6">VC-</text>
<text x="124.5" y="53.9">R15</text>
<text x="132.1" y="53.9">560E</text>
<text x="141.8" y="50.3">6</text>
<text x="146.1" y="51.9">V-</text>
<text x="166.5" y="51.9">T1IN</text>
<text x="174.5" y="50.3">11</text>
<text x="187.5" y="50.3">1</text>
<text x="188" y="52.9">JUMPER</text>
<text x="190.5" y="50.4">JP4</text>
<text x="197.4" y="50.3">2</text>
<text x="211.4" y="51.6">P0.8</text>
<text x="25.4" y="55.5">JP3</text>
<text x="40.7" y="55.5">R12</text>
<text x="40.7" y="58">10K</text>
<text x="48.3" y="55.5">R11</text>
<text x="48.3" y="58">10K</text>
<text x="55.9" y="55.5">20PIN BOX MALE ST</text>
<text x="103.2" y="56.7">T0OUT</text>
<text x="141.8" y="55.4">7</text>
<text x="146.1" y="57">T2OUT</text>
<text x="166.5" y="57">T2IN</text>
<text x="174.5" y="55.4">10</text>
<text x="193.6" y="56.7">TXD0</text>
<text x="24.9" y="61.5" transform="rotate(-90 24.9 61.5)">1</text>
<text x="105.7" y="61.8">R0IN</text>
<text x="122" y="65.6">560E</text>
<text x="129.6" y="65.6">R25</text>
<text x="141.8" y="60.5">8</text>
<text x="146.1" y="62.1">R2IN</text>
<text x="163.7" y="62.1">R2OUT</text>
<text x="174.5" y="60.5">9</text>
<text x="193.6" y="61.8">*RXD0</text>
<text x="22.5" y="66.1" transform="rotate(-90 22.5 66.1)">2 PIN MALE BERG</text>
<text x="25.4" y="73.2">R9</text>
<text x="25.4" y="75.8">10K</text>
<text x="73.7" y="77">C1+</text>
<text x="109.3" y="77">C2+</text>
<text x="96.3" y="83.4">C8</text>
<text x="131.9" y="83.4">C9</text>
<text x="151.4" y="82.1">R1IN</text>
<text x="170.2" y="78.3">RM1</text>
<text x="171.5" y="82.4">1</text>
<text x="238.8" y="78.3">+5V</text>
<text x="271.8" y="83.4">RM2</text>
<text x="74.2" y="89.7">C1-</text>
<text x="96.3" y="85.7">1uF</text>
<text x="109.8" y="89.7">C2-</text>
<text x="131.9" y="85.7">1uF</text>
<text x="148.9" y="84.7">T1OUT</text>
<text x="171.5" y="84.9">2</text>
<text x="171.5" y="87.5">3</text>
<text x="221" y="88.5">POT2</text>
<text x="228.1" y="84.6" transform="rotate(-90 228.1 84.6)">3</text>
<text x="270.6" y="87.5">1</text>
<text x="167.7" y="93.6">3 WAY RELIAMATE</text>
<text x="230.7" y="94.8">P0.2</text>
<text x="233" y="90.9">2</text>
<text x="270.6" y="92.5">3</text>
<text x="270.6" y="90">2</text>
<text x="270.6" y="95.1">4</text>
<text x="76.2" y="97.4">VC+</text>
<text x="112.3" y="99.9">VC-</text>
<text x="230.9" y="99.9">P0.3</text>
<text x="270.6" y="97.6">5</text>
<text x="270.6" y="100.2">6</text>
<text x="96.3" y="103.7">C10</text>
<text x="96.3" y="106">1uF</text>
<text x="131.9" y="106.3">C7</text>
<text x="223.1" y="104.7" transform="rotate(-90 223.1 104.7)">50K ANVI POT</text>
<text x="228.1" y="102.2" transform="rotate(-90 228.1 102.2)">1</text>
<text x="246.4" y="106.3">R23</text>
<text x="270.6" y="102.7">7</text>
<text x="270.6" y="107.8">9</text>
<text x="270.6" y="105.2">8</text>
<text x="81.8" y="110.1">+5V</text>
<text x="131.9" y="108.5">1uF</text>
<text x="246.4" y="108.8">22K</text>
<text x="251.3" y="112.9">P0.4</text>
<text x="270.6" y="112.9">11</text>
<text x="270.6" y="110.3">10</text>
<text x="223.6" y="116.4">+5V</text>
<text x="251" y="115.7">P0.5</text>
<text x="251" y="117.9">P0.6</text>
<text x="270.6" y="117.9">13</text>
<text x="270.6" y="115.4">12</text>
<text x="116.9" y="123.3">L2</text>
<text x="139.7" y="123.3">R14</text>
<text x="241.3" y="124">100E</text>
<text x="249" y="124">R24</text>
<text x="251" y="120.7">P0.7</text>
<text x="270.6" y="123">15</text>
<text x="270.6" y="120.5">14</text>
<text x="270.6" y="125.6">16</text>
<text x="97.6" y="127.8">P1.25</text>
<text x="116.9" y="134.2">LED</text>
<text x="139.7" y="134.2">10K</text>
<text x="246.4" y="134.2">16 PIN RELIAMATE FEMALE ST</text>
<text x="158.3" y="141.8">3.3V</text>
<text x="31.3" y="152">3.3V</text>
<text x="110.3" y="152.5">DTR*</text>
<text x="147.4" y="154.5">R21</text>
<text x="40.7" y="157.1">R18 22K</text>
<text x="147.4" y="157.1">10K</text>
<text x="165.1" y="159.6">D3</text>
<text x="35.1" y="167.1">1</text>
<text x="39.4" y="164.9">JP5</text>
<text x="45" y="167.1">2</text>
<text x="109.3" y="162.1">R17</text>
<text x="162.6" y="162.1">1N4148</text>
<text x="223.6" y="164.7">Advanced</text>
<text x="235.4" y="164.7">Electronic</text>
<text x="247.2" y="164.7">Systems,</text>
<text x="11.2" y="168.5">P0.14</text>
<text x="33.1" y="172.3">2 PIN MALE BERG</text>
<text x="109.3" y="169.8">22K</text>
<text x="173.3" y="168.5">RST</text>
<text x="223.6" y="169.8">#143, 9th Main, Laggere Cross, 3rd Phase,</text>
<text x="73.4" y="174.8">Q1</text>
<text x="73.7" y="177.4">BC237</text>
<text x="134.7" y="177.4">BC237</text>
<text x="137" y="174.8">Q2</text>
<text x="160.6" y="174.8">1</text>
<text x="163.9" y="179.9">SW1</text>
<text x="200.7" y="179.9">PRODUCT NAME</text>
<text x="223.6" y="174.8">Peenya Industrial Area, BANGALORE- 560058</text>
<text x="25.4" y="185">1N4148</text>
<text x="38.1" y="185">D1</text>
<text x="48.3" y="185">R19</text>
<text x="55.9" y="185">R20</text>
<text x="147.4" y="182.5">C2</text>
<text x="223.8" y="180.9">PJTBRD/ARM2148T2</text>
<text x="48.3" y="190.1">22K</text>
<text x="55.9" y="190.1">22K</text>
<text x="110.5" y="190.1">D2</text>
<text x="122" y="187.5">R22</text>
<text x="147.4" y="187.5">0.1uF</text>
<text x="160.6" y="190">2</text>
<text x="162.6" y="187.5">AJIT KEY</text>
<text x="203.2" y="190.1">A4</text>
<text x="210.9" y="187.5">PCB ID.</text>
<text x="223.8" y="188.6">99-21-13</text>
<text x="284.5" y="187.5">Rev</text>
<text x="287.3" y="191.1">01</text>
<text x="66.8" y="195.9">RTS*</text>
<text x="109.3" y="195.2">1N4148</text>
<text x="122" y="197.7">22K</text>
<text x="200.7" y="195.2">Date:</text>
<text x="200.7" y="197.7">Prepared By:</text>
<text x="210.9" y="195.2">Wednesday, July 19, 2017</text>
<text x="251.5" y="197.7">Approved</text>
<text x="251.5" y="195.2">Sheet</text>
<text x="262.9" y="197.7">By:</text>
<text x="265.2" y="195.2">1</text>
<text x="271.8" y="195.2">of</text>
<text x="279.4" y="195.2">1</text>
<text x="216.2" y="198.7">BEERAPPA Y G</text>
<text x="269.5" y="198.7">ALS</text>
</g>
<text font-size="2.2" x="200.7" y="187.5">Size</text>
<text font-size="2.1" x="48.3" y="164.3">ISP</text>
<g font-size="1.8">
<text x="31.7" y="1.9">5</text>
<text x="90.1" y="1.9">4</text>
<text x="148.5" y="1.9">3</text>
<text x="206.8" y="1.9">2</text>
<text x="265.2" y="1.9">1</text>
<text x=".7" y="29.8">D</text>
<text x="295.1" y="29.8">D</text>
<text x=".7" y="80.9">C</text>
<text x="295.1" y="80.9">C</text>
<text x=".7" y="132.1">B</text>
<text x="295.1" y="132.1">B</text>
<text x=".7" y="183.3">A</text>
<text x="295.1" y="183.3">A</text>
<text x="31.7" y="209.2">5</text>
<text x="90.1" y="209.2">4</text>
<text x="148.5" y="209.2">3</text>
<text x="206.8" y="209.2">2</text>
<text x="265.2" y="209.2">1</text>
</g>
</svg>
